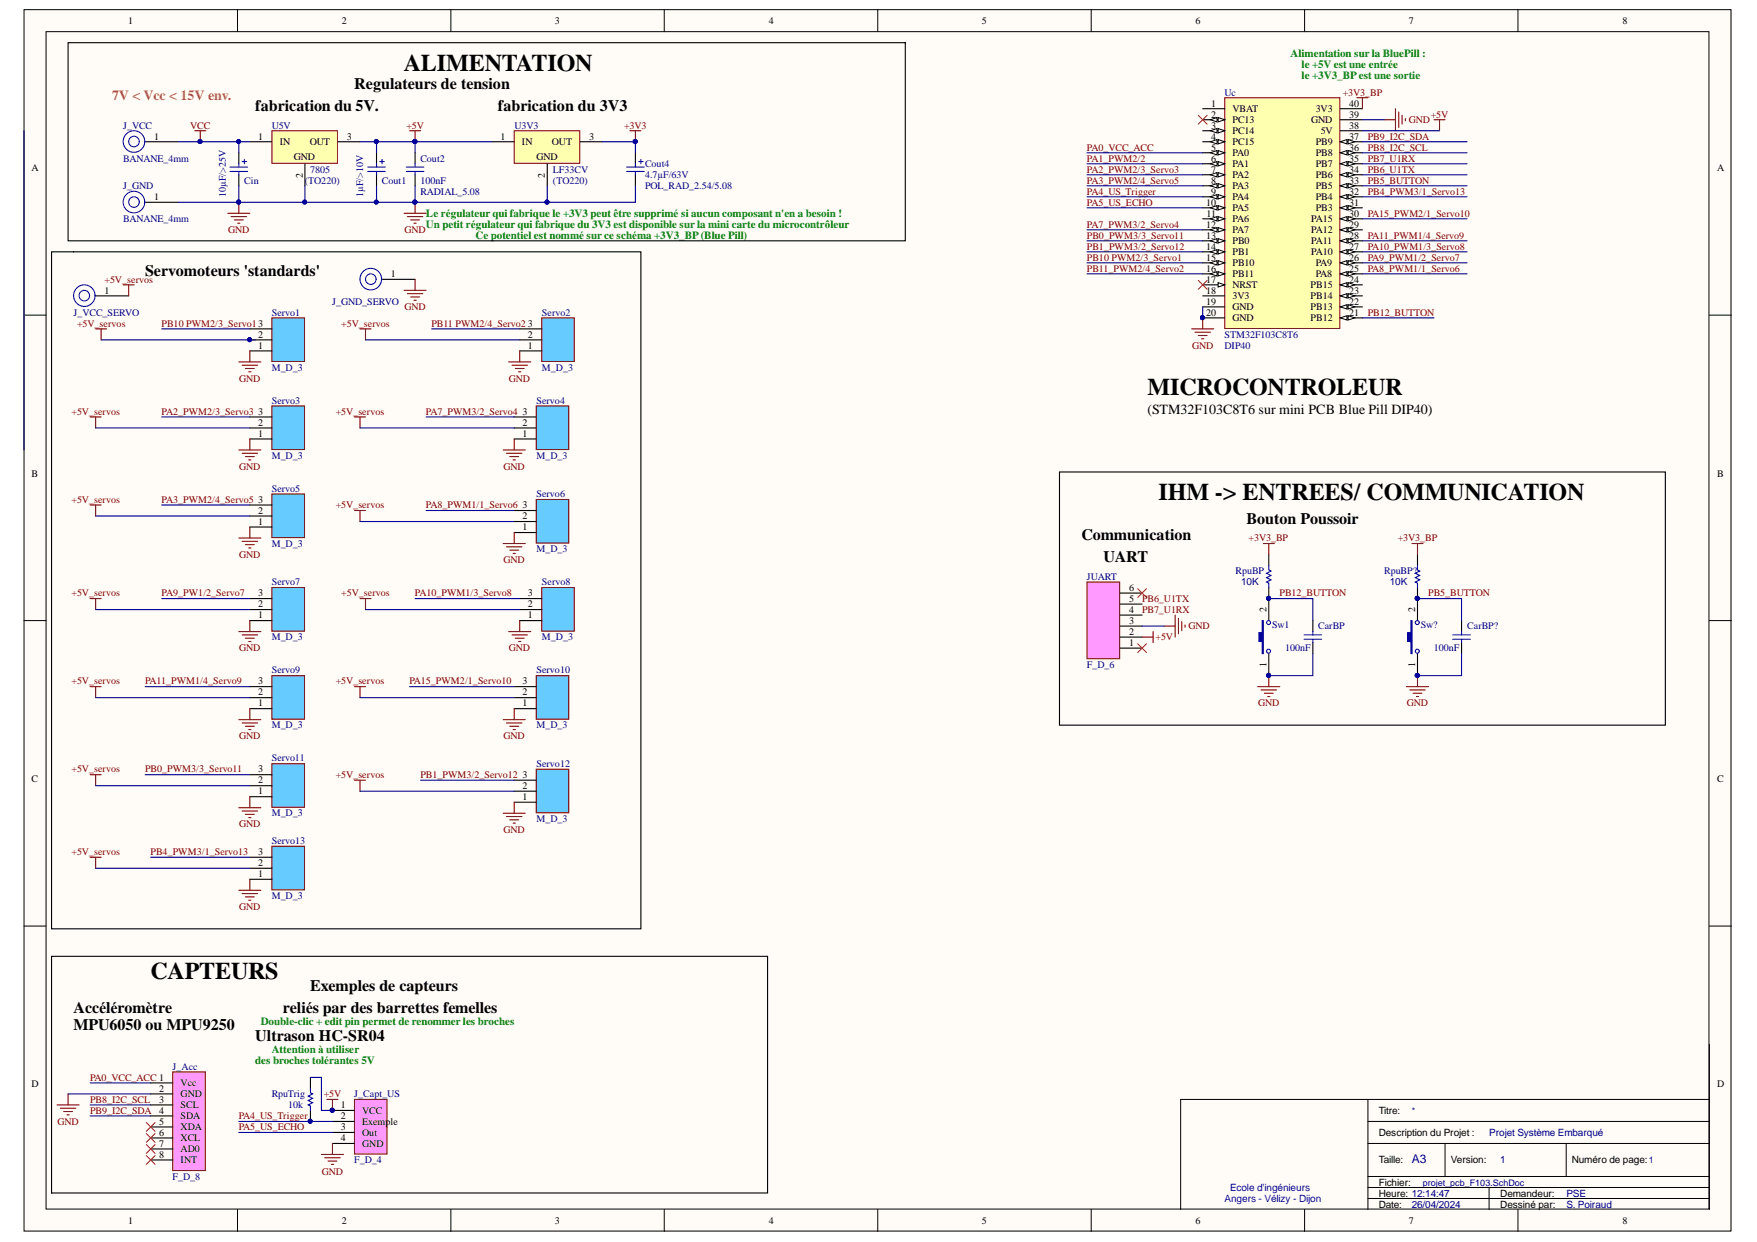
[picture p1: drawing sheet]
<svg xmlns="http://www.w3.org/2000/svg" width="297mm" height="210mm" viewBox="0 0 297 210" stroke-linecap="round" stroke-linejoin="round" font-family="sans-serif">
<g fill="#fffcf8" stroke="#000" stroke-width=".17">
<path d="M4.1 1.6h288.5v206.5h-288.5z"/>
<path d="M7.8 5.4h281.1v198.9h-281.1z"/>
</g>
<g fill="none" stroke="#000" stroke-width=".17">
<path d="M40.2 1.6v3.8M76.2 1.6v3.8M112.3 1.6v3.8M148.4 1.6v3.8M184.5 1.6v3.8M220.6 1.6v3.8M256.6 1.6v3.8M4.1 53.3h3.7M289 53.3h3.7M4.1 104.9h3.7M289 104.9h3.7M4.1 156.5h3.7"/>
<path d="M289 156.5h3.7M289 176.5v27.9M231.3 185.8v18.6M231.3 193.2h57.7M231.3 189.5h57.7M231.3 198.8h57.7M244.3 193.2v5.6M264.8 193.2v5.6M289 185.8h-89.4v18.6M40.2 204.4v3.7M76.2 204.4v3.7M112.3 204.4v3.7"/>
<path d="M148.4 204.4v3.7M184.5 204.4v3.7M220.6 204.4v3.7M231.3 202.6h57.7M231.3 200.7h57.7M251.7 200.7v3.7M256.6 204.4v3.7"/>
</g>
<path d="M32.9 22.1h1.9M33.9 22.1v1.9M38.5 36h3.7M39.1 36.6h2.6M39.6 37.2h1.5M40.2 37.7h.4M40.4 34.2v1.8M69.2 22.1h1.9M70.2 22.1v1.9M106.5 22.1h1.8M107.4 22.1v1.9" fill="none" stroke="#800000" stroke-width=".19"/>
<g fill="#000080" stroke="#000080" stroke-width=".17">
<circle cx="40.3" cy="34.2" r=".34"/>
<circle cx="70.1" cy="23.9" r=".34"/>
<circle cx="33.8" cy="23.9" r=".33"/>
<circle cx="107.4" cy="23.9" r=".34"/>
</g>
<path d="M40.4 25.8v1.9M40.4 29.5v1.9" fill="none" stroke="#000" stroke-width=".19"/>
<path d="M38.9 28.2h3M38.9 29h3M40.4 27.7v.5M40.4 29v.5M40.9 27.3h.8M41.3 26.9v.8" fill="none" stroke="#00f" stroke-width=".19"/>
<path d="M46 22.1h11v5.5h-11z" fill="#ffffb0" stroke="#800000" stroke-width=".17"/>
<path d="M42.2 24h3.8M51.5 27.7v3.7M57.1 24h3.8M63.7 25.8v1.9M63.7 29.5v1.9M70.2 25.8v1.9M70.2 29.5v1.9" fill="none" stroke="#000" stroke-width=".19"/>
<path d="M62.2 28.2h2.9M62.2 29h2.9M63.7 27.7v.5M63.7 29v.5M64.2 27.3h.8M64.6 26.9v.8M68.7 28.2h3M68.7 29h3M70.2 27.7v.5M70.2 29v.5" fill="none" stroke="#00f" stroke-width=".19"/>
<path d="M86.9 22.1h11.1v5.5h-11.1z" fill="#ffffb0" stroke="#800000" stroke-width=".17"/>
<path d="M24.5 24h5.6M24.5 34.2h5.6M83.2 24h3.7M92.5 27.7v3.7M98.1 24h3.7M107.4 25.8v1.9M107.4 29.5v1.9" fill="none" stroke="#000" stroke-width=".19"/>
<g fill="none" stroke="#00f" stroke-width=".19">
<path d="M105.9 28.2h3M105.9 29h3M107.4 27.7v.5M107.4 29v.5M108 27.3h.7M108.3 26.9v.8"/>
<circle cx="22.6" cy="23.9" r=".89"/>
<circle cx="22.6" cy="34.2" r=".89"/>
<circle cx="22.6" cy="23.9" r="1.82"/>
<circle cx="22.6" cy="34.2" r="1.82"/>
</g>
<path d="M9.6 186.7h3.8M10.2 187.3h2.6M10.8 187.9h1.5M11.3 188.4h.4M11.5 184.9v1.8" fill="none" stroke="#800000" stroke-width=".19"/>
<path d="M183.8 98.4h5.5v12.9h-5.5z" fill="#f9f" stroke="#800000" stroke-width=".19"/>
<path d="M214.5 93.7v1.9M189.4 109.5h3.7M189.4 107.7h3.7M189.4 105.8h3.7M189.4 104h3.7M189.4 102.1h3.7M189.4 100.2h3.7M214.5 101.2v3.7M222 104.9v1.8M222 108.6v1.9" fill="none" stroke="#000" stroke-width=".19"/>
<path d="M212.6 116h3.8M213.2 116.6h2.6M213.8 117.2h1.4M214.3 117.7h.4M214.5 114.2v1.8" fill="none" stroke="#800000" stroke-width=".19"/>
<path d="M214.5 95.6v.7l.4 .2-.8 .4 .8 .4-.8 .3 .8 .4-.8 .4 .4 .2v.7M220.5 107.3h2.9M220.5 108h2.9M222 106.7v.6M222 108v.6" fill="none" stroke="#00f" stroke-width=".19"/>
<path d="M213.4 104.9h.2v5.6h-.2v-2.1h-.6v-1.5h.6z" fill-rule="evenodd" fill="#00f"/>
<g fill="none" stroke="#00f" stroke-width=".19">
<path d="M213.4 104.9h.2v5.6h-.2v-2.1h-.6v-1.5h.6z"/>
<circle cx="214.5" cy="105.2" r=".34"/>
</g>
<path d="M59.9 185.8h5.5v9.2h-5.5z" fill="#f9f" stroke="#800000" stroke-width=".19"/>
<path d="M56.2 187.7h3.7M56.2 189.5h3.7M56.2 191.4h3.7M56.2 193.2h3.7" fill="none" stroke="#000" stroke-width=".19"/>
<circle cx="56.2" cy="187.6" r=".34" fill="#000080" stroke="#000080" stroke-width=".17"/>
<path d="M54.3 195.1h3.8M54.9 195.7h2.6M55.3 185.8h1.8M55.5 196.2h1.5M56 196.8h.4M56.2 185.8v1.9M56.2 193.2v1.9" fill="none" stroke="#800000" stroke-width=".19"/>
<path d="M207.1 16.5h19.4v39h-19.4z" fill="#ffffb0" stroke="#800000" stroke-width=".17"/>
<path d="M203.3 18.4h3.8M203.3 20.2h3.8M203.3 22.1h3.8M203.3 24h3.8M203.3 25.8h3.8" fill="none" stroke="#000" stroke-width=".19"/>
<path d="M205.9 25.4l1.2 .4-1.2 .4z" fill="#fffcf8"/>
<path d="M205.9 25.4l1.2 .4-1.2 .4z" fill="none" stroke="#000" stroke-width=".17"/>
<path d="M204.6 25.8l1.1-.4v.8z" fill="#fffcf8"/>
<path d="M204.6 25.8l1.1-.4v.8z" fill="none" stroke="#000" stroke-width=".17"/>
<path d="M203.3 27.7h3.8M203.3 29.5h3.8M203.3 31.4h3.8M203.3 33.3h3.8" fill="none" stroke="#000" stroke-width=".19"/>
<path d="M205.9 32.9l1.2 .4-1.2 .3z" fill="#fffcf8"/>
<path d="M205.9 32.9l1.2 .4-1.2 .3z" fill="none" stroke="#000" stroke-width=".17"/>
<path d="M204.6 33.3l1.1-.4v.7z" fill="#fffcf8"/>
<path d="M204.6 33.3l1.1-.4v.7z" fill="none" stroke="#000" stroke-width=".17"/>
<path d="M203.3 35.1h3.8" fill="none" stroke="#000" stroke-width=".19"/>
<path d="M205.9 34.7l1.2 .4-1.2 .4z" fill="#fffcf8"/>
<path d="M205.9 34.7l1.2 .4-1.2 .4z" fill="none" stroke="#000" stroke-width=".17"/>
<path d="M204.6 35.1l1.1-.4v.8z" fill="#fffcf8"/>
<path d="M204.6 35.1l1.1-.4v.8z" fill="none" stroke="#000" stroke-width=".17"/>
<path d="M203.3 37h3.8" fill="none" stroke="#000" stroke-width=".19"/>
<path d="M205.9 36.6l1.2 .4-1.2 .4z" fill="#fffcf8"/>
<path d="M205.9 36.6l1.2 .4-1.2 .4z" fill="none" stroke="#000" stroke-width=".17"/>
<path d="M204.6 37l1.1-.4v.8z" fill="#fffcf8"/>
<path d="M204.6 37l1.1-.4v.8z" fill="none" stroke="#000" stroke-width=".17"/>
<path d="M203.3 38.8h3.8" fill="none" stroke="#000" stroke-width=".19"/>
<path d="M205.9 38.5l1.2 .3-1.2 .4z" fill="#fffcf8"/>
<path d="M205.9 38.5l1.2 .3-1.2 .4z" fill="none" stroke="#000" stroke-width=".17"/>
<path d="M204.6 38.8l1.1-.3v.7z" fill="#fffcf8"/>
<path d="M204.6 38.8l1.1-.3v.7z" fill="none" stroke="#000" stroke-width=".17"/>
<path d="M203.3 40.7h3.8" fill="none" stroke="#000" stroke-width=".19"/>
<path d="M205.9 40.3l1.2 .4-1.2 .4z" fill="#fffcf8"/>
<path d="M205.9 40.3l1.2 .4-1.2 .4z" fill="none" stroke="#000" stroke-width=".17"/>
<path d="M204.6 40.7l1.1-.4v.8z" fill="#fffcf8"/>
<path d="M204.6 40.7l1.1-.4v.8z" fill="none" stroke="#000" stroke-width=".17"/>
<path d="M203.3 42.6h3.8" fill="none" stroke="#000" stroke-width=".19"/>
<path d="M205.9 42.2l1.2 .4-1.2 .3z" fill="#fffcf8"/>
<path d="M205.9 42.2l1.2 .4-1.2 .3z" fill="none" stroke="#000" stroke-width=".17"/>
<path d="M204.6 42.6l1.1-.4v.7z" fill="#fffcf8"/>
<path d="M204.6 42.6l1.1-.4v.7z" fill="none" stroke="#000" stroke-width=".17"/>
<path d="M203.3 44.4h3.8" fill="none" stroke="#000" stroke-width=".19"/>
<path d="M205.9 44l1.2 .4-1.2 .4z" fill="#fffcf8"/>
<path d="M205.9 44l1.2 .4-1.2 .4z" fill="none" stroke="#000" stroke-width=".17"/>
<path d="M204.6 44.4l1.1-.4v.8z" fill="#fffcf8"/>
<path d="M204.6 44.4l1.1-.4v.8z" fill="none" stroke="#000" stroke-width=".17"/>
<path d="M203.3 46.3h3.8" fill="none" stroke="#000" stroke-width=".19"/>
<path d="M205.9 45.9l1.2 .4-1.2 .4z" fill="#fffcf8"/>
<path d="M205.9 45.9l1.2 .4-1.2 .4z" fill="none" stroke="#000" stroke-width=".17"/>
<path d="M204.6 46.3l1.1-.4v.8z" fill="#fffcf8"/>
<path d="M204.6 46.3l1.1-.4v.8z" fill="none" stroke="#000" stroke-width=".17"/>
<path d="M203.3 48.1h3.8" fill="none" stroke="#000" stroke-width=".19"/>
<path d="M205.9 47.8l1.2 .3-1.2 .4z" fill="#fffcf8"/>
<path d="M205.9 47.8l1.2 .3-1.2 .4z" fill="none" stroke="#000" stroke-width=".17"/>
<path d="M203.3 50h3.8M203.3 51.9h3.8M203.3 53.7h3.8M226.6 53.7h3.7" fill="none" stroke="#000" stroke-width=".19"/>
<circle cx="203.3" cy="53.7" r=".33" fill="#000080" stroke="#000080" stroke-width=".17"/>
<path d="M226.6 53.7l1.1-.3v.7z" fill="#fffcf8"/>
<path d="M226.6 53.7l1.1-.3v.7z" fill="none" stroke="#000" stroke-width=".17"/>
<path d="M227.9 53.4l1.1 .3-1.1 .4z" fill="#fffcf8"/>
<path d="M227.9 53.4l1.1 .3-1.1 .4z" fill="none" stroke="#000" stroke-width=".17"/>
<path d="M226.6 51.9h3.7" fill="none" stroke="#000" stroke-width=".19"/>
<path d="M226.6 51.9l1.1-.4v.7z" fill="#fffcf8"/>
<path d="M226.6 51.9l1.1-.4v.7z" fill="none" stroke="#000" stroke-width=".17"/>
<path d="M227.9 51.5l1.1 .4-1.1 .3z" fill="#fffcf8"/>
<path d="M227.9 51.5l1.1 .4-1.1 .3z" fill="none" stroke="#000" stroke-width=".17"/>
<path d="M226.6 50h3.7" fill="none" stroke="#000" stroke-width=".19"/>
<path d="M226.6 50l1.1-.4v.8z" fill="#fffcf8"/>
<path d="M226.6 50l1.1-.4v.8z" fill="none" stroke="#000" stroke-width=".17"/>
<path d="M227.9 49.6l1.1 .4-1.1 .4z" fill="#fffcf8"/>
<path d="M227.9 49.6l1.1 .4-1.1 .4z" fill="none" stroke="#000" stroke-width=".17"/>
<path d="M226.6 48.1h3.7" fill="none" stroke="#000" stroke-width=".19"/>
<path d="M226.6 48.1l1.1-.3v.7z" fill="#fffcf8"/>
<path d="M226.6 48.1l1.1-.3v.7z" fill="none" stroke="#000" stroke-width=".17"/>
<path d="M227.9 47.8l1.1 .3-1.1 .4z" fill="#fffcf8"/>
<path d="M227.9 47.8l1.1 .3-1.1 .4z" fill="none" stroke="#000" stroke-width=".17"/>
<path d="M226.6 46.3h3.7" fill="none" stroke="#000" stroke-width=".19"/>
<path d="M226.6 46.3l1.1-.4v.8z" fill="#fffcf8"/>
<path d="M226.6 46.3l1.1-.4v.8z" fill="none" stroke="#000" stroke-width=".17"/>
<path d="M227.9 45.9l1.1 .4-1.1 .4z" fill="#fffcf8"/>
<path d="M227.9 45.9l1.1 .4-1.1 .4z" fill="none" stroke="#000" stroke-width=".17"/>
<path d="M226.6 44.4h3.7" fill="none" stroke="#000" stroke-width=".19"/>
<path d="M226.6 44.4l1.1-.4v.8z" fill="#fffcf8"/>
<path d="M226.6 44.4l1.1-.4v.8z" fill="none" stroke="#000" stroke-width=".17"/>
<path d="M227.9 44l1.1 .4-1.1 .4z" fill="#fffcf8"/>
<path d="M227.9 44l1.1 .4-1.1 .4z" fill="none" stroke="#000" stroke-width=".17"/>
<path d="M226.6 42.6h3.7" fill="none" stroke="#000" stroke-width=".19"/>
<path d="M226.6 42.6l1.1-.4v.7z" fill="#fffcf8"/>
<path d="M226.6 42.6l1.1-.4v.7z" fill="none" stroke="#000" stroke-width=".17"/>
<path d="M227.9 42.2l1.1 .4-1.1 .3z" fill="#fffcf8"/>
<path d="M227.9 42.2l1.1 .4-1.1 .3z" fill="none" stroke="#000" stroke-width=".17"/>
<path d="M226.6 40.7h3.7" fill="none" stroke="#000" stroke-width=".19"/>
<path d="M226.6 40.7l1.1-.4v.8z" fill="#fffcf8"/>
<path d="M226.6 40.7l1.1-.4v.8z" fill="none" stroke="#000" stroke-width=".17"/>
<path d="M227.9 40.3l1.1 .4-1.1 .4z" fill="#fffcf8"/>
<path d="M227.9 40.3l1.1 .4-1.1 .4z" fill="none" stroke="#000" stroke-width=".17"/>
<path d="M226.6 38.8h3.7" fill="none" stroke="#000" stroke-width=".19"/>
<path d="M226.6 38.8l1.1-.3v.7z" fill="#fffcf8"/>
<path d="M226.6 38.8l1.1-.3v.7z" fill="none" stroke="#000" stroke-width=".17"/>
<path d="M227.9 38.5l1.1 .3-1.1 .4z" fill="#fffcf8"/>
<path d="M227.9 38.5l1.1 .3-1.1 .4z" fill="none" stroke="#000" stroke-width=".17"/>
<path d="M226.6 37h3.7" fill="none" stroke="#000" stroke-width=".19"/>
<path d="M226.6 37l1.1-.4v.8z" fill="#fffcf8"/>
<path d="M226.6 37l1.1-.4v.8z" fill="none" stroke="#000" stroke-width=".17"/>
<path d="M227.9 36.6l1.1 .4-1.1 .4z" fill="#fffcf8"/>
<path d="M227.9 36.6l1.1 .4-1.1 .4z" fill="none" stroke="#000" stroke-width=".17"/>
<path d="M226.6 35.1h3.7" fill="none" stroke="#000" stroke-width=".19"/>
<path d="M226.6 35.1l1.1-.4v.8z" fill="#fffcf8"/>
<path d="M226.6 35.1l1.1-.4v.8z" fill="none" stroke="#000" stroke-width=".17"/>
<path d="M227.9 34.7l1.1 .4-1.1 .4z" fill="#fffcf8"/>
<path d="M227.9 34.7l1.1 .4-1.1 .4z" fill="none" stroke="#000" stroke-width=".17"/>
<path d="M226.6 33.3h3.7" fill="none" stroke="#000" stroke-width=".19"/>
<path d="M226.6 33.3l1.1-.4v.7z" fill="#fffcf8"/>
<path d="M226.6 33.3l1.1-.4v.7z" fill="none" stroke="#000" stroke-width=".17"/>
<path d="M227.9 32.9l1.1 .4-1.1 .3z" fill="#fffcf8"/>
<path d="M227.9 32.9l1.1 .4-1.1 .3z" fill="none" stroke="#000" stroke-width=".17"/>
<path d="M226.6 31.4h3.7" fill="none" stroke="#000" stroke-width=".19"/>
<path d="M226.6 31.4l1.1-.4v.8z" fill="#fffcf8"/>
<path d="M226.6 31.4l1.1-.4v.8z" fill="none" stroke="#000" stroke-width=".17"/>
<path d="M227.9 31l1.1 .4-1.1 .4z" fill="#fffcf8"/>
<path d="M227.9 31l1.1 .4-1.1 .4z" fill="none" stroke="#000" stroke-width=".17"/>
<path d="M226.6 29.5h3.7" fill="none" stroke="#000" stroke-width=".19"/>
<path d="M226.6 29.5l1.1-.3v.7z" fill="#fffcf8"/>
<path d="M226.6 29.5l1.1-.3v.7z" fill="none" stroke="#000" stroke-width=".17"/>
<path d="M227.9 29.2l1.1 .3-1.1 .4z" fill="#fffcf8"/>
<path d="M227.9 29.2l1.1 .3-1.1 .4z" fill="none" stroke="#000" stroke-width=".17"/>
<path d="M226.6 27.7h3.7" fill="none" stroke="#000" stroke-width=".19"/>
<path d="M226.6 27.7l1.1-.4v.7z" fill="#fffcf8"/>
<path d="M226.6 27.7l1.1-.4v.7z" fill="none" stroke="#000" stroke-width=".17"/>
<path d="M227.9 27.3l1.1 .4-1.1 .3z" fill="#fffcf8"/>
<path d="M227.9 27.3l1.1 .4-1.1 .3z" fill="none" stroke="#000" stroke-width=".17"/>
<path d="M226.6 25.8h3.7" fill="none" stroke="#000" stroke-width=".19"/>
<path d="M226.6 25.8l1.1-.4v.8z" fill="#fffcf8"/>
<path d="M226.6 25.8l1.1-.4v.8z" fill="none" stroke="#000" stroke-width=".17"/>
<path d="M227.9 25.4l1.1 .4-1.1 .4z" fill="#fffcf8"/>
<path d="M227.9 25.4l1.1 .4-1.1 .4z" fill="none" stroke="#000" stroke-width=".17"/>
<path d="M226.6 24h3.7" fill="none" stroke="#000" stroke-width=".19"/>
<path d="M226.6 24l1.1-.4v.7z" fill="#fffcf8"/>
<path d="M226.6 24l1.1-.4v.7z" fill="none" stroke="#000" stroke-width=".17"/>
<path d="M227.9 23.6l1.1 .4-1.1 .3z" fill="#fffcf8"/>
<path d="M227.9 23.6l1.1 .4-1.1 .3z" fill="none" stroke="#000" stroke-width=".17"/>
<path d="M11.5 7.2h141.5v33.5h-141.5zM226.6 18.4h3.7M226.6 22.1h3.7M226.6 20.2h3.7M8.7 42.6h99.6v114.4h-99.6zM179.1 79.8h102.4v42.8h-102.4zM8.7 161.6h121.1v40h-121.1z" fill="none" stroke="#000" stroke-width=".19"/>
<g fill="#000080" stroke="#000080" stroke-width=".17">
<circle cx="203.3" cy="53.7" r=".33"/>
<circle cx="70.1" cy="34.2" r=".34"/>
</g>
<g fill="none" stroke="#800000" stroke-width=".19">
<path d="M229.4 16.5h1.9M230.3 16.5v1.9M235.9 18.4v3.7M236.5 18.9v2.6M237 19.5v1.5M68.3 36h3.7M68.9 36.6h2.6M69.4 37.2h1.5M70 37.7h.4M70.2 34.2v1.8M234.1 20.2h1.8M237.6 20.1v.3"/>
<path d="M242.4 20.2h1.9M243.4 20.2v1.9M201.5 55.6h3.7M202 56.1h2.6M202.6 56.7h1.5M203.1 57.3h.4M203.3 53.7v1.9M213.6 91.9h1.8M214.5 91.9v1.8"/>
</g>
<path d="M202.6 19.5l1.5 1.5M204.1 19.5l-1.5 1.5M202.6 47.4l1.5 1.5M204.1 47.4l-1.5 1.5" fill="none" stroke="#f00" stroke-width=".17"/>
<path d="M29.2 181.2h5.5v16.6h-5.5z" fill="#f9f" stroke="#800000" stroke-width=".19"/>
<path d="M16.2 50h5.6M25.5 183h3.7M25.5 184.9h3.7M25.5 186.7h3.7M25.5 188.6h3.7M25.5 190.5h3.7M25.5 192.3h3.7M25.5 194.2h3.7M25.5 196h3.7M52.5 182.1v1.8M52.5 187.7v1.8" fill="none" stroke="#000" stroke-width=".19"/>
<path d="M192.3 99.5l1.5 1.5M193.8 99.5l-1.5 1.5M192.3 108.8l1.5 1.5M193.8 108.8l-1.5 1.5M24.7 189.7l1.5 1.5M24.7 191.6l1.5 1.5M24.7 193.4l1.5 1.5M24.7 195.3l1.5 1.5M26.2 189.7l-1.5 1.5M26.2 191.6l-1.5 1.5M26.2 193.4l-1.5 1.5M26.2 195.3l-1.5 1.5" fill="none" stroke="#f00" stroke-width=".17"/>
<path d="M193.1 107.7h1.8M194.9 106.7v1.9M196.8 105.8h1.9M198.7 104v3.7M199.2 104.5v2.6M199.8 105.1v1.5M200.3 105.6v.4" fill="none" stroke="#800000" stroke-width=".19"/>
<circle cx="52.4" cy="189.5" r=".33" fill="#000080" stroke="#000080" stroke-width=".17"/>
<g fill="none" stroke="#00f" stroke-width=".19">
<path d="M52.5 183.9v.8l.4 .2-.8 .3 .8 .4-.8 .4 .8 .4-.8 .3 .4 .2v.8"/>
<circle cx="14.3" cy="50" r="1.82"/>
<circle cx="14.3" cy="50" r=".89"/>
</g>
<path d="M46 53.7h5.5v7.4h-5.5z" fill="#6cf" stroke="#800000" stroke-width=".19"/>
<path d="M42.2 59.3h3.8M42.2 57.4h3.8M42.2 55.6h3.8" fill="none" stroke="#000" stroke-width=".19"/>
<circle cx="42.2" cy="57.4" r=".33" fill="#000080" stroke="#000080" stroke-width=".17"/>
<path d="M20.8 48.1h1.9M21.8 48.1v1.9M42.2 59.3v1.9M40.4 61.2h3.7M40.9 61.7h2.6M41.5 62.3h1.5M42.1 62.8h.3" fill="none" stroke="#800000" stroke-width=".19"/>
<path d="M46 68.6h5.5v7.4h-5.5z" fill="#6cf" stroke="#800000" stroke-width=".19"/>
<path d="M42.2 74.2h3.8M42.2 72.3h3.8M42.2 70.5h3.8" fill="none" stroke="#000" stroke-width=".19"/>
<path d="M40.4 76h3.7M40.9 76.6h2.6M41.5 77.2h1.5M42.1 77.7h.3M42.2 74.2v1.8" fill="none" stroke="#800000" stroke-width=".19"/>
<path d="M91.6 53.7h5.5v7.4h-5.5z" fill="#6cf" stroke="#800000" stroke-width=".19"/>
<path d="M87.9 59.3h3.7M87.9 57.4h3.7M87.9 55.6h3.7" fill="none" stroke="#000" stroke-width=".19"/>
<path d="M87.9 59.3v1.9M86 61.2h3.7M86.6 61.7h2.6M87.1 62.3h1.5M87.7 62.8h.4" fill="none" stroke="#800000" stroke-width=".19"/>
<path d="M90.7 68.6h5.5v7.4h-5.5z" fill="#6cf" stroke="#800000" stroke-width=".19"/>
<path d="M86.9 74.2h3.8M86.9 72.3h3.8M86.9 70.5h3.8" fill="none" stroke="#000" stroke-width=".19"/>
<path d="M85.1 76h3.7M85.6 76.6h2.6M86.2 77.2h1.5M86.7 77.7h.4M86.9 74.2v1.8" fill="none" stroke="#800000" stroke-width=".19"/>
<path d="M46 83.5h5.5v7.4h-5.5z" fill="#6cf" stroke="#800000" stroke-width=".19"/>
<path d="M42.2 89.1h3.8M42.2 87.2h3.8M42.2 85.3h3.8" fill="none" stroke="#000" stroke-width=".19"/>
<path d="M40.4 90.9h3.7M40.9 91.5h2.6M41.5 92h1.5M42.1 92.6h.3M42.2 89.1v1.8" fill="none" stroke="#800000" stroke-width=".19"/>
<path d="M90.7 84.4h5.5v7.4h-5.5z" fill="#6cf" stroke="#800000" stroke-width=".19"/>
<path d="M86.9 90h3.8M86.9 88.1h3.8M86.9 86.3h3.8" fill="none" stroke="#000" stroke-width=".19"/>
<path d="M85.1 91.9h3.7M85.6 92.4h2.6M86.2 93h1.5M86.7 93.5h.4M86.9 90v1.9" fill="none" stroke="#800000" stroke-width=".19"/>
<path d="M46 99.3h5.5v7.4h-5.5z" fill="#6cf" stroke="#800000" stroke-width=".19"/>
<path d="M42.2 104.9h3.8M42.2 103h3.8M42.2 101.2h3.8" fill="none" stroke="#000" stroke-width=".19"/>
<path d="M40.4 106.7h3.7M40.9 107.3h2.6M41.5 107.9h1.5M42.1 108.4h.3M42.2 104.9v1.8" fill="none" stroke="#800000" stroke-width=".19"/>
<path d="M46 114.2h5.5v7.4h-5.5z" fill="#6cf" stroke="#800000" stroke-width=".19"/>
<path d="M42.2 119.8h3.8M42.2 117.9h3.8M42.2 116h3.8" fill="none" stroke="#000" stroke-width=".19"/>
<path d="M42.2 119.8v1.8M40.4 121.6h3.7M40.9 122.2h2.6M41.5 122.7h1.5M42.1 123.3h.3" fill="none" stroke="#800000" stroke-width=".19"/>
<path d="M91.6 99.3h5.5v7.4h-5.5z" fill="#6cf" stroke="#800000" stroke-width=".19"/>
<path d="M87.9 104.9h3.7M87.9 103h3.7M87.9 101.2h3.7" fill="none" stroke="#000" stroke-width=".19"/>
<path d="M86 106.7h3.7M86.6 107.3h2.6M87.1 107.9h1.5M87.7 108.4h.4M87.9 104.9v1.8" fill="none" stroke="#800000" stroke-width=".19"/>
<path d="M90.7 114.2h5.5v7.4h-5.5z" fill="#6cf" stroke="#800000" stroke-width=".19"/>
<path d="M86.9 119.8h3.8M86.9 117.9h3.8M86.9 116h3.8" fill="none" stroke="#000" stroke-width=".19"/>
<path d="M86.9 119.8v1.8M85.1 121.6h3.7M85.6 122.2h2.6M86.2 122.7h1.5M86.7 123.3h.4" fill="none" stroke="#800000" stroke-width=".19"/>
<path d="M46 129.1h5.5v7.3h-5.5z" fill="#6cf" stroke="#800000" stroke-width=".19"/>
<path d="M42.2 134.6h3.8M42.2 132.8h3.8M42.2 130.9h3.8" fill="none" stroke="#000" stroke-width=".19"/>
<path d="M40.4 136.5h3.7M40.9 137.1h2.6M41.5 137.6h1.5M42.1 138.2h.3M42.2 134.6v1.9" fill="none" stroke="#800000" stroke-width=".19"/>
<path d="M90.7 130h5.5v7.4h-5.5z" fill="#6cf" stroke="#800000" stroke-width=".19"/>
<path d="M86.9 135.6h3.8M86.9 133.7h3.8M86.9 131.9h3.8" fill="none" stroke="#000" stroke-width=".19"/>
<path d="M85.1 137.4h3.7M85.6 138h2.6M86.2 138.6h1.5M86.7 139.1h.4M86.9 135.6v1.8" fill="none" stroke="#800000" stroke-width=".19"/>
<path d="M46 143h5.5v7.4h-5.5z" fill="#6cf" stroke="#800000" stroke-width=".19"/>
<path d="M64.6 47.2h5.6M239.6 93.7v1.9M239.6 101.2v3.7M247.1 104.9v1.8M247.1 108.6v1.9M42.2 148.6h3.8M42.2 146.7h3.8M42.2 144.9h3.8" fill="none" stroke="#000" stroke-width=".19"/>
<g fill="none" stroke="#800000" stroke-width=".19">
<path d="M16.2 55.6h1.8M17.1 55.6v1.8M60.9 55.6h1.8M61.8 55.6v1.8M68.3 49.1h3.7M68.9 49.6h2.6M69.4 50.2h1.5M70 50.7h.4M70.2 47.2v1.9M15.2 70.5h1.9M16.2 70.5v1.8M59.9 70.5h1.9"/>
<path d="M60.9 70.5v1.8M15.2 85.3h1.9M16.2 85.3v1.9M59.9 86.3h1.9M60.9 86.3v1.8M15.2 101.2h1.9M15.2 116h1.9M16.2 101.2v1.8M16.2 116v1.9M59.9 116h1.9M60.9 101.2h1.8M60.9 116v1.9"/>
<path d="M61.8 101.2v1.8M237.8 116h3.7M238.3 116.6h2.6M238.9 117.2h1.5M239.5 117.7h.3M239.6 114.2v1.8M15.2 130.9h1.9M16.2 130.9v1.9M59.9 131.9h1.9M60.9 131.9v1.8M15.2 144.9h1.9M16.2 144.9v1.8"/>
<path d="M40.4 150.5h3.7M40.9 151h2.6M41.5 151.6h1.5M42.1 152.1h.3M42.2 148.6v1.9"/>
</g>
<g fill="none" stroke="#00f" stroke-width=".19">
<path d="M239.6 95.6v.7l.4 .2-.7 .4 .7 .4-.7 .3 .7 .4-.7 .4 .3 .2v.7M245.6 107.3h3M245.6 108h3M247.1 106.7v.6M247.1 108v.6"/>
<circle cx="62.7" cy="47.2" r=".89"/>
<circle cx="62.7" cy="47.2" r="1.82"/>
</g>
<g fill="none" stroke="#000080" stroke-width=".19">
<path d="M30.1 24h12.1M30.1 34.2h40.1M40.4 24v1.8M40.4 31.4v2.8M51.5 31.4v2.8M60.9 24h22.3M63.7 24v1.8M63.7 31.4v2.8M70.2 24v1.8M70.2 31.4v2.8M70.2 34.2h22.3M92.5 31.4v2.8"/>
<path d="M101.8 24h5.6v1.8M107.4 31.4v2.8h-14.9M183.8 25.8h19.5M183.8 27.7h19.5M183.8 29.5h19.5M183.8 31.4h19.5M183.8 38.8h19.5M183.8 33.3h19.5M183.8 35.1h19.5M230.3 20.2h3.8M230.3 31.4h17.7M230.3 37h17.7"/>
<path d="M230.3 22.1h13.1M230.3 33.3h17.7M17.1 57.4h26.1M27.3 55.6h14.9M61.8 57.4h26.1M73 55.6h14.9M183.8 40.7h19.5M183.8 42.6h19.5M183.8 46.3h19.5M183.8 44.4h19.5M203.3 51.9v1.8M230.3 40.7h17.7"/>
<path d="M230.3 42.6h17.7M230.3 46.3h17.7M230.3 44.4h17.7M230.3 53.7h12.1M16.2 72.3h26M27.3 70.5h14.9M60.9 72.3h26M72 70.5h14.9M16.2 87.2h26M27.3 85.3h14.9M60.9 88.1h26M72 86.3h14.9"/>
<path d="M16.2 103h26M16.2 117.9h26M24.5 116h17.7M27.3 101.2h14.9M60.9 117.9h26M61.8 103h26.1M69.2 116h17.7M70.2 101.2h17.7M193.1 105.8h3.7M214.5 101.2h7.5v3.7M222 110.5v3.7h-7.5M16.2 132.8h26"/>
<path d="M24.5 130.9h17.7M60.9 133.7h26M71.1 131.9h15.8M16.2 146.7h26M25.5 144.9h16.7M11.5 184.9h14M15.2 186.7h10.3M15.2 188.6h10.3M15.2 183h10.3M40.4 189.5h15.8M40.4 191.4h15.8M52.5 182.1h1.8v5.6h1.9"/>
</g>
<g fill="#000080" stroke="#000080" stroke-width=".17">
<circle cx="40.3" cy="23.9" r=".34"/>
<circle cx="40.3" cy="34.2" r=".34"/>
<circle cx="51.5" cy="34.2" r=".33"/>
<circle cx="63.6" cy="34.2" r=".33"/>
<circle cx="33.8" cy="23.9" r=".33"/>
<circle cx="70.1" cy="23.9" r=".34"/>
<circle cx="107.4" cy="23.9" r=".34"/>
<circle cx="63.6" cy="23.9" r=".33"/>
<circle cx="52.4" cy="189.5" r=".33"/>
<circle cx="203.3" cy="53.7" r=".33"/>
<circle cx="70.1" cy="34.2" r=".34"/>
<circle cx="92.5" cy="34.2" r=".33"/>
<circle cx="56.2" cy="187.6" r=".34"/>
<circle cx="42.2" cy="57.4" r=".33"/>
</g>
<path d="M238.5 104.9h.2v5.6h-.2v-2.1h-.5v-1.5h.5z" fill-rule="evenodd" fill="#00f"/>
<g fill="none" stroke="#00f" stroke-width=".19">
<path d="M238.5 104.9h.2v5.6h-.2v-2.1h-.5v-1.5h.5z"/>
<circle cx="239.6" cy="105.2" r=".34"/>
</g>
<path d="M238.7 91.9h1.9M239.6 91.9v1.8" fill="none" stroke="#800000" stroke-width=".19"/>
<path d="M4.1 22.1v53.9M230.3 29.5h17.7M230.3 27.7h17.7M230.3 25.8h17.7M230.3 24h17.7M239.6 101.2h7.5v3.7M247.1 110.5v3.7h-7.5" fill="none" stroke="#000080" stroke-width=".19"/>
<g font-size="4.6" fill="#000080">
<text x="213.8" y="113.2">PISw101</text>
<text x="238.8" y="113.2">PISw?01</text>
</g>
<g font-size="4.1">
<text x="68.3" y="11.9">ALIMENTATION</text>
<text x="194" y="66.8">MICROCONTROLEUR</text>
<text x="195.9" y="84.5">IHM -&gt; ENTREES/ COMMUNICATION</text>
<text x="25.5" y="165.4">CAPTEURS</text>
</g>
<g font-size="2.8" fill="#000080">
<text x="213.8" y="100.7">PIRpuBP02</text>
<text x="238.8" y="100.7">PIRpuBP?02</text>
</g>
<g font-size="2.7">
<text x="59.9" y="15">Regulateurs de tension</text>
<text x="43.1" y="18.7">fabrication du 5V.</text>
<text x="84.2" y="18.7">fabrication du 3V3</text>
<text x="24.5" y="46.6">Servomoteurs 'standards'</text>
<text x="210.8" y="88.5">Bouton Poussoir</text>
<text x="182.8" y="91.3">Communication</text>
<text x="186.6" y="95">UART</text>
<text x="52.5" y="167.6">Exemples de capteurs</text>
<text x="12.4" y="171.3">Accéléromètre</text>
<text x="47.8" y="171.3">reliés par des barrettes femelles</text>
<text x="12.4" y="174.1">MPU6050 ou MPU9250</text>
<text x="43.1" y="175.9">Ultrason HC-SR04</text>
</g>
<text font-size="2.4" fill="#fd8300" x="19" y="16.9">7V &lt; Vcc &lt; 15V env.</text>
<text font-size="2.4" x="194" y="69.9">(STM32F103C8T6 sur mini PCB Blue Pill DIP40)</text>
<text font-size="2" fill="#000080" x="238.7" y="196.6">A3</text>
<g font-size="1.9" fill="#008000">
<text x="218.2" y="9.6">Alimentation sur la BluePill :</text>
<text x="220.1" y="11.5">le +5V est une entrée</text>
<text x="220.1" y="13.4">le +3V3_BPest une sortie</text>
<text x="72" y="36.6">Le régulateur qui fabrique le +3V3 peut être supprimé si aucun composant n'en a besoin !</text>
<text x="72" y="38.5">Un petit régulateur qui fabrique du 3V3 est disponible sur la mini carte du microcontrôleur</text>
<text x="80.4" y="40.3">Ce potentiel est nommé sur ce schéma +3V3_BP(Blue Pill)</text>
<text x="44.1" y="173.3">Double-clic + edit pin permet de renommer les broches</text>
<text x="43.1" y="179.8">des broches tolérantes 5V</text>
<text x="45.9" y="178">Attention à utiliser</text>
</g>
<g font-size="1.7">
<text x="21.7" y="4.1">1</text>
<text x="57.8" y="4.1">2</text>
<text x="93.8" y="4.1">3</text>
<text x="130" y="4.1">4</text>
<text x="166" y="4.1">5</text>
<text x="202.1" y="4.1">6</text>
<text x="238.2" y="4.1">7</text>
<text x="274.3" y="4.1">8</text>
<text x="26.1" y="23.6">1</text>
<text x="43.7" y="23.6">1</text>
<text x="58.6" y="23.6">3</text>
<text x="84.6" y="23.6">1</text>
<text x="99.6" y="23.6">3</text>
<text x="204.7" y="18">1</text>
<text x="204.7" y="19.9">2</text>
<text x="204.7" y="21.7">3</text>
<text x="204.7" y="23.6">4</text>
<text x="208.4" y="18.9">VBAT</text>
<text x="208.4" y="20.8">PC13</text>
<text x="208.4" y="22.7">PC14</text>
<text x="221.7" y="20.8">GND</text>
<text x="222.4" y="18.9">3V3</text>
<text x="223.3" y="22.7">5V</text>
<text x="228.1" y="23.6">37</text>
<text x="228.1" y="21.7">38</text>
<text x="228.1" y="19.9">39</text>
<text x="228.1" y="18">40</text>
<text x="5.3" y="28.9">A</text>
<text x="47.3" y="24.5">IN</text>
<text x="49.7" y="27">GND</text>
<text x="52.4" y="24.5">OUT</text>
<text x="88.2" y="24.5">IN</text>
<text x="90.7" y="27">GND</text>
<text x="93.3" y="24.5">OUT</text>
<text x="204.7" y="25.5">5</text>
<text x="204.7" y="27.3">6</text>
<text x="204.7" y="29.2">7</text>
<text x="208.4" y="24.5">PC15</text>
<text x="208.4" y="26.4">PA0</text>
<text x="208.4" y="28.2">PA1</text>
<text x="222.4" y="28.2">PB7</text>
<text x="222.4" y="26.4">PB8</text>
<text x="222.4" y="24.5">PB9</text>
<text x="228.1" y="29.2">34</text>
<text x="228.1" y="27.3">35</text>
<text x="228.1" y="25.5">36</text>
<text x="290.3" y="28.9">A</text>
<text x="26.1" y="33.8">1</text>
<text x="51.2" y="30" transform="rotate(-90 51.2 30)">2</text>
<text x="92.1" y="30" transform="rotate(-90 92.1 30)">2</text>
<text x="203.9" y="34.8">10</text>
<text x="204.7" y="31">8</text>
<text x="204.7" y="32.9">9</text>
<text x="208.4" y="30.1">PA2</text>
<text x="208.4" y="32">PA3</text>
<text x="208.4" y="33.8">PA4</text>
<text x="208.4" y="35.7">PA5</text>
<text x="222.4" y="35.7">PB3</text>
<text x="222.4" y="33.8">PB4</text>
<text x="222.4" y="32">PB5</text>
<text x="222.4" y="30.1">PB6</text>
<text x="228.1" y="34.8">31</text>
<text x="228.1" y="32.9">32</text>
<text x="228.1" y="31">33</text>
<text x="203.9" y="38.5">12</text>
<text x="203.9" y="40.3">13</text>
<text x="204" y="36.6">11</text>
<text x="208.4" y="37.5">PA6</text>
<text x="208.4" y="39.4">PA7</text>
<text x="208.4" y="41.3">PB0</text>
<text x="221.7" y="41.3">PA11</text>
<text x="221.7" y="39.4">PA12</text>
<text x="221.7" y="37.5">PA15</text>
<text x="228.1" y="40.3">28</text>
<text x="228.1" y="38.5">29</text>
<text x="228.1" y="36.6">30</text>
<text x="66.1" y="46.8">1</text>
<text x="203.9" y="42.2">14</text>
<text x="203.9" y="44.1">15</text>
<text x="203.9" y="45.9">16</text>
<text x="203.9" y="47.8">17</text>
<text x="208.4" y="43.1">PB1</text>
<text x="208.4" y="45">PB10</text>
<text x="208.4" y="46.8">PB11</text>
<text x="221.7" y="43.1">PA10</text>
<text x="222.4" y="46.8">PA8</text>
<text x="222.4" y="45">PA9</text>
<text x="228.1" y="47.8">24</text>
<text x="228.1" y="45.9">25</text>
<text x="228.1" y="44.1">26</text>
<text x="228.1" y="42.2">27</text>
<text x="17.7" y="49.6">1</text>
<text x="203.9" y="49.6">18</text>
<text x="203.9" y="51.5">19</text>
<text x="203.9" y="53.4">20</text>
<text x="208.4" y="48.7">NRST</text>
<text x="208.4" y="50.6">3V3</text>
<text x="208.4" y="52.4">GND</text>
<text x="221.6" y="52.4">PB13</text>
<text x="221.6" y="50.6">PB14</text>
<text x="221.6" y="48.7">PB15</text>
<text x="228.1" y="53.4">21</text>
<text x="228.1" y="51.5">22</text>
<text x="228.1" y="49.6">23</text>
<text x="43.7" y="58.9">1</text>
<text x="43.7" y="57.1">2</text>
<text x="89.3" y="58.9">1</text>
<text x="89.3" y="57.1">2</text>
<text x="89.3" y="55.2">3</text>
<text x="208.4" y="54.3">GND</text>
<text x="221.6" y="54.3">PB12</text>
<text x="43.7" y="71.9">2</text>
<text x="43.7" y="70.1">3</text>
<text x="88.3" y="71.9">2</text>
<text x="88.3" y="70.1">3</text>
<text x="43.7" y="73.8">1</text>
<text x="88.3" y="73.8">1</text>
<text x="5.3" y="80.6">B</text>
<text x="290.3" y="80.6">B</text>
<text x="43.7" y="88.7">1</text>
<text x="43.7" y="86.8">2</text>
<text x="43.7" y="85">3</text>
<text x="88.3" y="89.6">1</text>
<text x="88.3" y="87.8">2</text>
<text x="88.3" y="85.9">3</text>
<text x="43.7" y="100.8">3</text>
<text x="89.3" y="100.8">3</text>
<text x="190.9" y="101.7">5</text>
<text x="190.9" y="99.8">6</text>
<text x="43.7" y="104.5">1</text>
<text x="43.7" y="102.6">2</text>
<text x="89.3" y="104.5">1</text>
<text x="89.3" y="102.6">2</text>
<text x="190.9" y="107.3">2</text>
<text x="190.9" y="105.4">3</text>
<text x="190.9" y="103.6">4</text>
<text x="214.1" y="103.4" transform="rotate(-90 214.1 103.4)">2</text>
<text x="239.3" y="103.4" transform="rotate(-90 239.3 103.4)">2</text>
<text x="190.9" y="109.1">1</text>
<text x="214.1" y="112.8" transform="rotate(-90 214.1 112.8)">1</text>
<text x="239.3" y="112.8" transform="rotate(-90 239.3 112.8)">1</text>
<text x="43.7" y="119.4">1</text>
<text x="43.7" y="117.5">2</text>
<text x="43.7" y="115.7">3</text>
<text x="88.3" y="119.4">1</text>
<text x="88.3" y="117.5">2</text>
<text x="88.3" y="115.7">3</text>
<text x="43.7" y="130.5">3</text>
<text x="88.3" y="131.5">3</text>
<text x="5.3" y="132.2">C</text>
<text x="43.7" y="134.2">1</text>
<text x="43.7" y="132.4">2</text>
<text x="88.3" y="135.2">1</text>
<text x="88.3" y="133.3">2</text>
<text x="290.3" y="132.2">C</text>
<text x="43.7" y="148.2">1</text>
<text x="43.7" y="146.3">2</text>
<text x="43.7" y="144.5">3</text>
<text x="5.3" y="183.8">D</text>
<text x="26.9" y="184.5">2</text>
<text x="30.5" y="183.6">Vcc</text>
<text x="30.5" y="185.5">GND</text>
<text x="290.3" y="183.8">D</text>
<text x="26.9" y="186.4">3</text>
<text x="26.9" y="188.3">4</text>
<text x="26.9" y="190.1">5</text>
<text x="26.9" y="192">6</text>
<text x="30.5" y="187.3">SCL</text>
<text x="30.5" y="189.2">SDA</text>
<text x="30.5" y="191.1">XDA</text>
<text x="57.6" y="187.3">1</text>
<text x="57.6" y="189.2">2</text>
<text x="57.6" y="191.1">3</text>
<text x="61.3" y="188.3">VCC</text>
<text x="61.3" y="190.1">Exemple</text>
<text x="61.3" y="192">Out</text>
<text x="233.1" y="188.3">Titre:</text>
<text x="233.1" y="192">Description du Projet :</text>
<text x="26.9" y="193.8">7</text>
<text x="26.9" y="195.7">8</text>
<text x="30.5" y="192.9">XCL</text>
<text x="30.5" y="194.8">AD0</text>
<text x="30.5" y="196.6">INT</text>
<text x="57.6" y="192.9">4</text>
<text x="61.3" y="193.8">GND</text>
<text x="233.1" y="196.6">Taille:</text>
<text x="245.3" y="196.6">Version:</text>
<text x="265.7" y="196.6">Numéro de page:1</text>
<text x="233.1" y="202.2">Heure: 12:14:47</text>
<text x="233.1" y="200.4">Fichier:</text>
<text x="253.6" y="202.2">Demandeur:</text>
<text x="21.7" y="206.9">1</text>
<text x="57.8" y="206.9">2</text>
<text x="93.8" y="206.9">3</text>
<text x="130" y="206.9">4</text>
<text x="166" y="206.9">5</text>
<text x="202.1" y="206.9">6</text>
<text x="233.1" y="204.1">Date:</text>
<text x="238.2" y="206.9">7</text>
<text x="253.6" y="204.1">Dessiné par:</text>
<text x="274.3" y="206.9">8</text>
</g>
<g font-size="1.7" fill="#000080">
<text x="207" y="16.2">Uc</text>
<text x="20.8" y="21.7">J_VCC</text>
<text x="45.9" y="21.7">U5V</text>
<text x="87" y="21.7">U3V3</text>
<text x="20.8" y="27.3">BANANE_4mm</text>
<text x="52.5" y="29.2">7805</text>
<text x="71.1" y="27.3">Cout2</text>
<text x="93.5" y="29.2">LF33CV</text>
<text x="109.1" y="28.2">Cout4</text>
<text x="20.8" y="32">J_GND</text>
<text x="38.2" y="33.2" transform="rotate(-90 38.2 33.2)">10µF/&gt;25V</text>
<text x="41.3" y="31">Cin</text>
<text x="51.5" y="31">(TO220)</text>
<text x="61.4" y="33.2" transform="rotate(-90 61.4 33.2)">1µF/&gt;10V</text>
<text x="64.6" y="31">Cout1</text>
<text x="71.1" y="31">100nF</text>
<text x="71.1" y="32.9">RADIAL_5.08</text>
<text x="93.5" y="31">(TO220)</text>
<text x="109.1" y="30.1">4.7µF/63V</text>
<text x="109.1" y="32">POL_RAD_2.54/5.08</text>
<text x="20.8" y="37.5">BANANE_4mm</text>
<text x="12.4" y="53.4">J_VCC_SERVO</text>
<text x="45.9" y="53.4">Servo1</text>
<text x="56.2" y="51.5">J_GND_SERVO</text>
<text x="91.6" y="53.4">Servo2</text>
<text x="207" y="57.1">STM32F103C8T6</text>
<text x="207" y="58.9">DIP40</text>
<text x="45.9" y="62.6">M_D_3</text>
<text x="91.6" y="62.6">M_D_3</text>
<text x="45.9" y="68.2">Servo3</text>
<text x="90.7" y="68.2">Servo4</text>
<text x="45.9" y="77.5">M_D_3</text>
<text x="90.7" y="77.5">M_D_3</text>
<text x="45.9" y="83.1">Servo5</text>
<text x="90.7" y="84">Servo6</text>
<text x="45.9" y="92.4">M_D_3</text>
<text x="90.7" y="93.3">M_D_3</text>
<text x="45.9" y="98.9">Servo7</text>
<text x="91.6" y="98.9">Servo8</text>
<text x="183.8" y="98">JUART</text>
<text x="208.9" y="97.1">RpuBP</text>
<text x="209.8" y="98.9">10K</text>
<text x="234" y="97.1">RpuBP?</text>
<text x="234.9" y="98.9">10K</text>
<text x="215.1" y="106.2">Sw1</text>
<text x="222.9" y="106.4">CarBP</text>
<text x="240.2" y="106.2">Sw?</text>
<text x="248.1" y="106.4">CarBP?</text>
<text x="45.9" y="108.2">M_D_3</text>
<text x="45.9" y="113.8">Servo9</text>
<text x="90.7" y="113.8">Servo10</text>
<text x="91.6" y="108.2">M_D_3</text>
<text x="183.8" y="112.9">F_D_6</text>
<text x="217.3" y="110.1">100nF</text>
<text x="242.4" y="110.1">100nF</text>
<text x="45.9" y="123.1">M_D_3</text>
<text x="90.7" y="123.1">M_D_3</text>
<text x="45.9" y="128.7">Servo11</text>
<text x="90.7" y="129.6">Servo12</text>
<text x="45.9" y="138">M_D_3</text>
<text x="45.9" y="142.6">Servo13</text>
<text x="90.7" y="138.9">M_D_3</text>
<text x="45.9" y="151.9">M_D_3</text>
<text x="29.2" y="180.8">J_Acc</text>
<text x="45.9" y="185.5">RpuTrig</text>
<text x="59.9" y="185.5">J_Capt_US</text>
<text x="48.7" y="187.3">10k</text>
<text x="251.8" y="192">Projet Système Embarqué</text>
<text x="59.9" y="196.6">F_D_4</text>
<text x="253.6" y="196.6">1</text>
<text x="29.2" y="199.4">F_D_8</text>
<text x="264.8" y="202.2">PSE</text>
<text x="238.7" y="204.1">26/04/2024</text>
<text x="264.8" y="204.1">S. Poiraud</text>
</g>
<g font-size="1.7" fill="#800000">
<text x="227" y="16.2">+3V3_BP</text>
<text x="32.1" y="21.7">VCC</text>
<text x="68.7" y="21.7">+5V</text>
<text x="105.5" y="21.7">+3V3</text>
<text x="231.2" y="23.6">PB9_I2C_SDA</text>
<text x="238.2" y="20.8">GND</text>
<text x="241.9" y="19.9">+5V</text>
<text x="183.8" y="29.2">PA2_PWM2/3_Servo3</text>
<text x="183.8" y="27.3">PA1_PWM2/2</text>
<text x="183.8" y="25.5">PA0_VCC_ACC</text>
<text x="231.2" y="29.2">PB6_U1TX</text>
<text x="231.2" y="27.3">PB7_U1RX</text>
<text x="231.2" y="25.5">PB8_I2C_SCL</text>
<text x="183.8" y="31">PA3_PWM2/4_Servo5</text>
<text x="183.8" y="32.9">PA4_US_Trigger</text>
<text x="183.8" y="34.8">PA5_US_ECHO</text>
<text x="231.2" y="32.9">PB4_PWM3/1_Servo13</text>
<text x="231.2" y="31">PB5_BUTTON</text>
<text x="38.6" y="39.4">GND</text>
<text x="68.4" y="39.4">GND</text>
<text x="183.8" y="40.3">PB0_PWM3/3_Servo11</text>
<text x="183.8" y="38.5">PA7_PWM3/2_Servo4</text>
<text x="231.2" y="40.3">PA11_PWM1/4_Servo9</text>
<text x="231.2" y="36.6">PA15_PWM2/1_Servo10</text>
<text x="17.7" y="47.8">+5V_servos</text>
<text x="183.8" y="42.2">PB1_PWM3/2_Servo12</text>
<text x="183.8" y="45.9">PB11_PWM2/4_Servo2</text>
<text x="183.8" y="44.1">PB10 PWM2/3_Servo1</text>
<text x="231.2" y="45.9">PA8_PWM1/1_Servo6</text>
<text x="231.2" y="44.1">PA9_PWM1/2_Servo7</text>
<text x="231.2" y="42.2">PA10_PWM1/3_Servo8</text>
<text x="68.4" y="52.4">GND</text>
<text x="231.2" y="53.4">PB12_BUTTON</text>
<text x="13" y="55.2">+5V_servos</text>
<text x="27.3" y="55.2">PB10 PWM2/3_Servo13</text>
<text x="57.7" y="55.2">+5V_servos</text>
<text x="72.9" y="55.2">PB11 PWM2/4_Servo2</text>
<text x="201.5" y="58.9">GND</text>
<text x="40.4" y="64.5">GND</text>
<text x="86" y="64.5">GND</text>
<text x="12.1" y="70.1">+5V_servos</text>
<text x="27.3" y="70.1">PA2_PWM2/3_Servo3</text>
<text x="56.8" y="70.1">+5V_servos</text>
<text x="72" y="70.1">PA7_PWM3/2_Servo4</text>
<text x="40.4" y="79.4">GND</text>
<text x="85.1" y="79.4">GND</text>
<text x="12.1" y="85">+5V_servos</text>
<text x="27.3" y="85">PA3_PWM2/4_Servo5</text>
<text x="56.8" y="85.9">+5V_servos</text>
<text x="72" y="85.9">PA8_PWM1/1_Servo6</text>
<text x="40.4" y="94.3">GND</text>
<text x="85.1" y="95.2">GND</text>
<text x="211.1" y="91.5">+3V3_BP</text>
<text x="236.3" y="91.5">+3V3_BP</text>
<text x="12.1" y="100.8">+5V_servos</text>
<text x="27.3" y="100.8">PA9_PW1/2_Servo7</text>
<text x="57.7" y="100.8">+5V_servos</text>
<text x="70.1" y="100.8">PA10_PWM1/3_Servo8</text>
<text x="193.1" y="101.7">PB6_U1TX</text>
<text x="216.3" y="100.8">PB12_BUTTON</text>
<text x="241.5" y="100.8">PB5_BUTTON</text>
<text x="193.1" y="103.6">PB7_U1RX</text>
<text x="200.9" y="106.4">GND</text>
<text x="40.4" y="110.1">GND</text>
<text x="86" y="110.1">GND</text>
<text x="195.4" y="108.2">+5V</text>
<text x="12.1" y="115.7">+5V_servos</text>
<text x="24.5" y="115.7">PA11_PWM1/4_Servo9</text>
<text x="56.8" y="115.7">+5V_servos</text>
<text x="69.2" y="115.7">PA15_PWM2/1_Servo10</text>
<text x="212.7" y="119.4">GND</text>
<text x="237.8" y="119.4">GND</text>
<text x="40.4" y="125">GND</text>
<text x="85.1" y="125">GND</text>
<text x="12.1" y="130.5">+5V_servos</text>
<text x="24.5" y="130.5">PB0_PWM3/3_Servo11</text>
<text x="56.8" y="131.5">+5V_servos</text>
<text x="71.1" y="131.5">PB1_PWM3/2_Servo12</text>
<text x="40.4" y="139.8">GND</text>
<text x="85.1" y="140.8">GND</text>
<text x="12.1" y="144.5">+5V_servos</text>
<text x="25.5" y="144.5">PB4_PWM3/1_Servo13</text>
<text x="40.4" y="153.8">GND</text>
<text x="15.2" y="182.7">PA0_VCC_ACC 1</text>
<text x="54.7" y="185.5">+5V</text>
<text x="9.7" y="190.1">GND</text>
<text x="15.2" y="186.4">PB8_I2C_SCL</text>
<text x="15.2" y="188.3">PB9_I2C_SDA</text>
<text x="40.4" y="191.1">PA5_US_ECHO</text>
<text x="40.4" y="189.2">PA4_US_Trigger</text>
<text x="54.4" y="198.5">GND</text>
</g>
<g font-size="1.7" fill="#0000bf">
<text x="207" y="203.1">Angers - Vélizy - Dijon</text>
<text x="208" y="201.3">Ecole d'ingénieurs</text>
</g>
<g font-size="1.5" fill="#000080">
<text x="238.7" y="188.3">*</text>
<text x="240.5" y="200.4">projet_pcb_F103.SchDoc</text>
</g>
<text font-size="1.4" x="202.8" y="20.4">PIUc02</text>
<g font-size="1.1">
<text x="202.8" y="22.3">PIUc03</text>
<text x="202.8" y="24">PIUc04</text>
<text x="202.8" y="27.9">PIUc06</text>
<text x="202.8" y="29.7">PIUc07</text>
<text x="202.8" y="31.4">PIUc08</text>
</g>
</svg>
